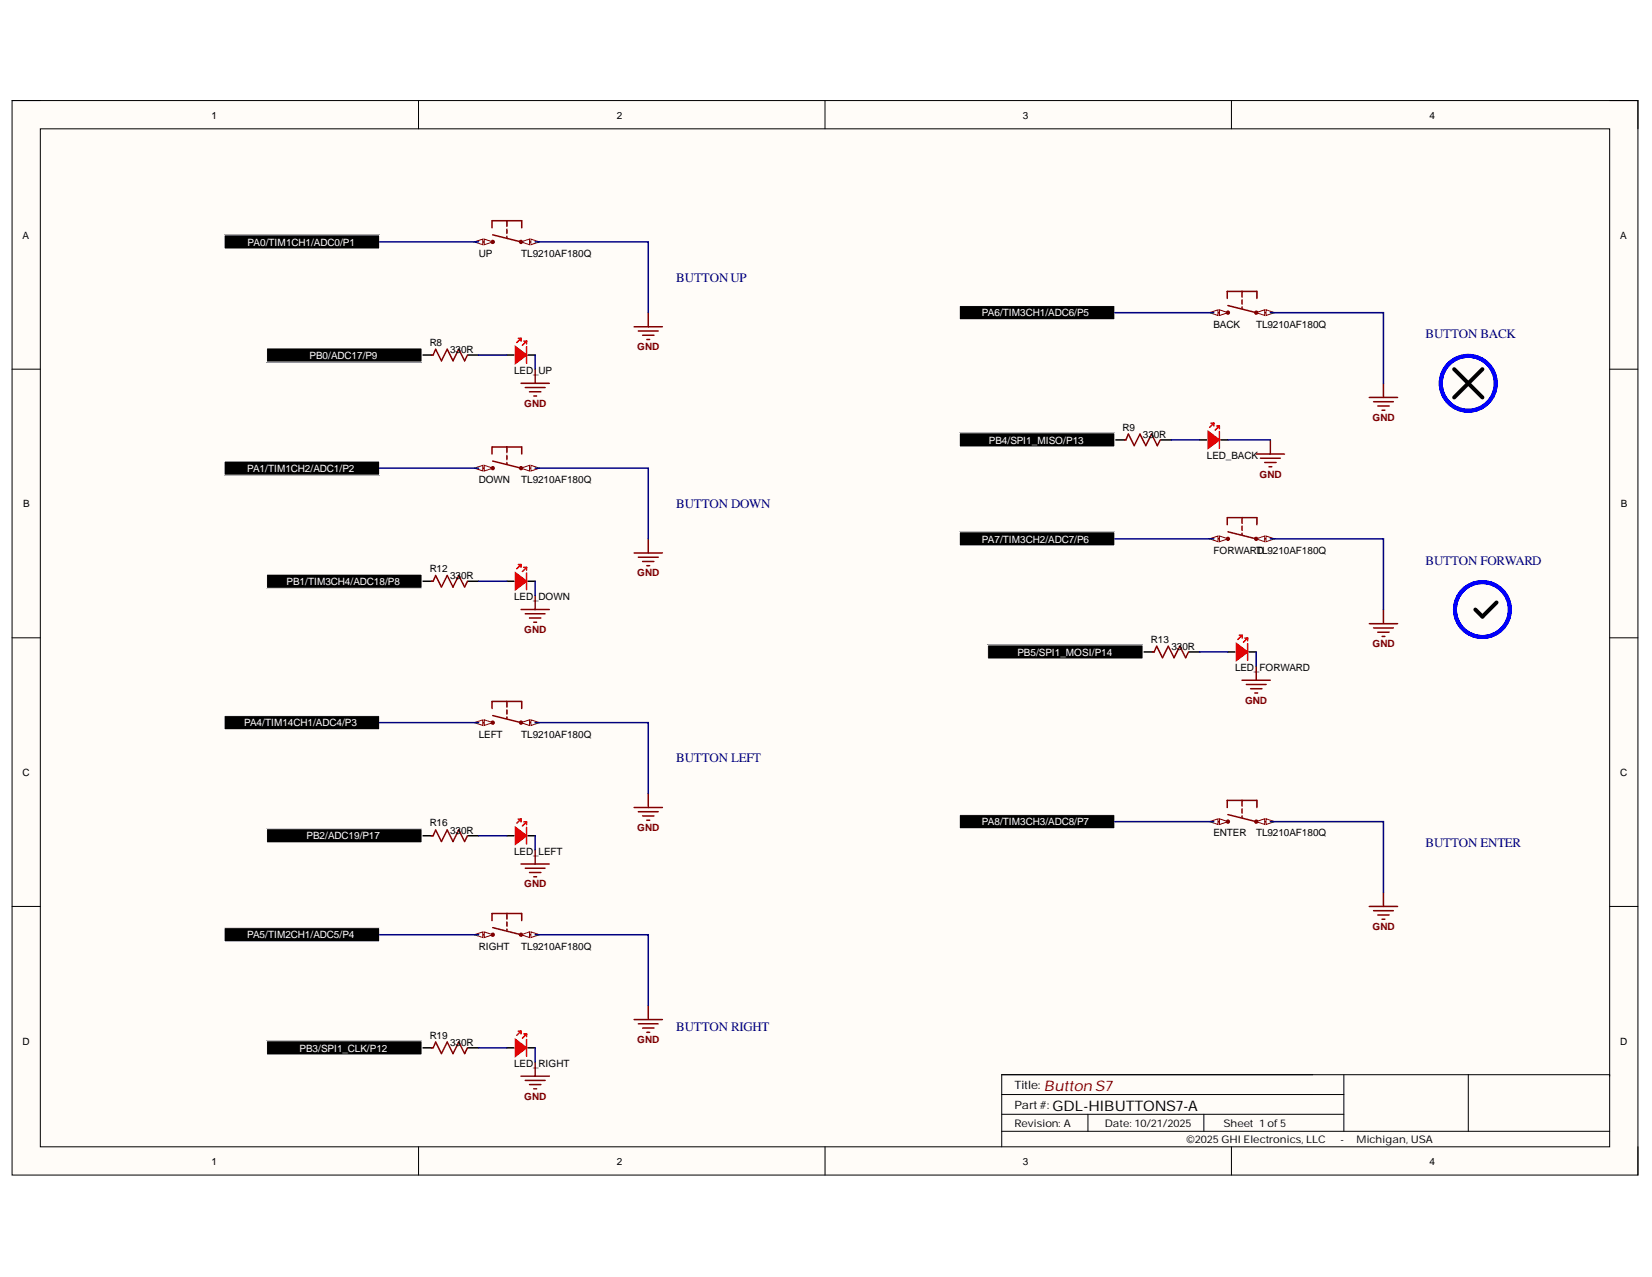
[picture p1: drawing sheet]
<svg xmlns="http://www.w3.org/2000/svg" width="279mm" height="216mm" viewBox="0 0 279 216" stroke-linecap="round" stroke-linejoin="round" font-family="sans-serif">
<path d="M2 17h275v181.7h-275z" fill-rule="evenodd" fill="#fffcf8"/>
<path d="M2 17h275v181.7h-275z" fill="none" stroke="#000" stroke-width=".17"/>
<path d="M6.8 21.8h265.4v172.1h-265.4z" fill-rule="evenodd" fill="#fffcf8"/>
<g fill="none" stroke="#000" stroke-width=".17">
<path d="M2 17h4.8M70.8 17v4.8M139.5 17v4.8M208.3 17v4.8M272.2 17h4.8v4.8M6.8 21.8h265.4v172.1h-265.4zM2 62.4h4.8M272.2 62.4h4.8M2 107.8h4.8M272.2 107.8h4.8M2 153.3h4.8M272.2 153.3h4.8"/>
<path d="M70.8 193.9v4.8M139.5 193.9v4.8M169.4 188.4h57.9M169.4 191.3h102.8M169.4 185.1h57.9M184 188.4v2.9M203.6 188.4v2.9M208.3 193.9v4.8M227.3 181.7v9.6M248.3 181.7v9.6M272.2 181.9v-.2h-102.8v12.2M277 193.9v4.8"/>
</g>
<path d="M107.3 55.2h4.7M108 56h3.3M108.7 56.7h1.9M109.4 57.4h.5M109.6 52.9v2.3" fill="none" stroke="#800000" stroke-width=".25"/>
<path d="M85.7 60h1.2M89.3 60h1.2" fill="none" stroke="#000" stroke-width=".25"/>
<path d="M88.6 57.7h.5v.4" fill="none" stroke="#f00" stroke-width=".25"/>
<path d="M87.2 58.6l1.9 1.4-1.9 1.4z" fill="#f00"/>
<path d="M87.2 58.6l1.9 1.4-1.9 1.4zM87.6 57.2h.5M88.1 57.2v.5M88.1 57.2l-.7 .7M89.1 58.6v2.8M89.1 57.7l-.7 .7M88.6 95.9h.5v.5" fill="none" stroke="#f00" stroke-width=".25"/>
<path d="M71.4 60h1.7M79.2 60h1.7M85.7 98.3h1.2M89.3 98.3h1.2" fill="none" stroke="#000" stroke-width=".25"/>
<path d="M72.9 60h.4l.4-1 1 2 .9-2 1 2 1-2 1 2 .5-1" fill="none" stroke="#980000" stroke-width=".25"/>
<path d="M107.3 93.5h4.7M108 94.2h3.3M108.7 94.9h1.9M109.4 95.6h.5M109.6 91.1v2.4" fill="none" stroke="#800000" stroke-width=".25"/>
<path d="M87.2 96.9l1.9 1.4-1.9 1.4z" fill="#f00"/>
<path d="M87.2 96.9l1.9 1.4-1.9 1.4zM87.6 95.4h.5M88.1 95.4v.5M88.1 95.4l-.7 .8M89.1 96.9v2.8M89.1 95.9l-.7 .7M88.6 138.9h.5v.5" fill="none" stroke="#f00" stroke-width=".25"/>
<path d="M71.4 98.3h1.7M79.2 98.3h1.7M85.7 141.3h1.2M89.3 141.3h1.2" fill="none" stroke="#000" stroke-width=".25"/>
<path d="M72.9 98.3h.4l.4-1 1 2 .9-2 1 2 1-2 1 2 .5-1" fill="none" stroke="#980000" stroke-width=".25"/>
<path d="M107.3 136.5h4.7M108 137.2h3.3M108.7 138h1.9M109.4 138.7h.5M109.6 134.1v2.4" fill="none" stroke="#800000" stroke-width=".25"/>
<path d="M87.2 139.9l1.9 1.4-1.9 1.4z" fill="#f00"/>
<path d="M87.2 139.9l1.9 1.4-1.9 1.4zM87.6 138.5h.5M88.1 138.5v.4M88.1 138.5l-.7 .7M89.1 139.9v2.8M89.1 138.9l-.7 .8M88.6 174.8h.5v.5" fill="none" stroke="#f00" stroke-width=".25"/>
<path d="M71.4 141.3h1.7M79.2 141.3h1.7M85.7 177.2h1.2M89.3 177.2h1.2" fill="none" stroke="#000" stroke-width=".25"/>
<path d="M72.9 141.3h.4l.4-1 1 2 .9-2 1 2 1-2 1 2 .5-1" fill="none" stroke="#980000" stroke-width=".25"/>
<path d="M107.3 172.4h4.7M108 173.1h3.3M108.7 173.8h1.9M109.4 174.5h.5M109.6 170v2.4" fill="none" stroke="#800000" stroke-width=".25"/>
<path d="M87.2 175.7l1.9 1.5-1.9 1.4z" fill="#f00"/>
<path d="M205.8 72h.4v.5M87.2 175.7l1.9 1.5-1.9 1.4zM87.7 174.3h.4M88.1 174.3v.5M88.1 174.3l-.7 .7M89.1 175.7v2.9M89.1 174.8l-.7 .7" fill="none" stroke="#f00" stroke-width=".25"/>
<path d="M202.9 74.4h1.2M206.5 74.4h1.2M71.4 177.2h1.7M79.2 177.2h1.8" fill="none" stroke="#000" stroke-width=".25"/>
<path d="M72.9 177.2h.4l.4-1 1 1.9 .9-1.9 1 1.9 1-1.9 1 1.9 .5-.9" fill="none" stroke="#980000" stroke-width=".25"/>
<path d="M231.6 67.2h4.8M232.3 67.9h3.4M233 68.6h1.9M233.7 69.4h.5M234 64.8v2.4" fill="none" stroke="#800000" stroke-width=".25"/>
<path d="M204.3 73l1.9 1.4-1.9 1.4z" fill="#f00"/>
<path d="M204.3 73l1.9 1.4-1.9 1.4zM204.8 71.5h.5M205.3 71.5v.5M205.3 71.5l-.7 .7M206.2 73v2.8M206.2 72l-.7 .7M210.5 107.9h.5v.4" fill="none" stroke="#f00" stroke-width=".25"/>
<path d="M188.5 74.4h1.7M196.3 74.4h1.8M207.7 110.2h1.2M211.3 110.2h1.2" fill="none" stroke="#000" stroke-width=".25"/>
<path d="M190.1 74.4h.3l.4-1 1 1.9 1-1.9 1 1.9 1-1.9 .9 1.9 .5-.9" fill="none" stroke="#980000" stroke-width=".25"/>
<path d="M231.6 105.4h4.8M232.3 106.2h3.4M233 106.9h1.9M233.7 107.6h.5M234 103.1v2.3" fill="none" stroke="#800000" stroke-width=".25"/>
<path d="M209.1 108.8l1.9 1.4-1.9 1.4z" fill="#f00"/>
<path d="M209.1 108.8l1.9 1.4-1.9 1.4zM209.6 107.4h.5M210.1 107.4v.5M210.1 107.4l-.7 .7M211 108.8v2.8M211 107.9l-.7 .7" fill="none" stroke="#f00" stroke-width=".25"/>
<path d="M193.3 110.2h1.7M201.1 110.2h1.8" fill="none" stroke="#000" stroke-width=".25"/>
<path d="M194.9 110.2h.3l.4-.9 1 1.9 1-1.9 1 1.9 .9-1.9 1 1.9 .5-1" fill="none" stroke="#980000" stroke-width=".25"/>
<g fill="none" stroke="#800000" stroke-width=".25">
<path d="M83.2 38.5v-1.2h5v1.2M83.3 39.7l4.8 1.2M85.7 37.3v1M85.7 38.7v.8M85.7 39.9v.3M80.9 40.9h2.4M83.3 40.9h.1M88.1 64.8h4.8M88.8 65.5h3.4M89.6 66.2h1.9M90.3 67h.4M90.5 62.4v2.4"/>
<path d="M212.5 76.8h4.7M213.2 77.5h3.3M213.9 78.2h1.9M214.6 78.9h.5M214.8 74.4v2.4M88.1 103.1h4.8M88.8 103.8h3.4M89.6 104.5h1.9M90.3 105.2h.4M90.5 100.7v2.4M210.1 115h4.7M210.8 115.7h3.3"/>
<path d="M211.5 116.4h1.9M212.2 117.2h.5M212.5 112.6v2.4M88.1 146.1h4.8M88.8 146.8h3.4M89.6 147.5h1.9M90.3 148.2h.4M90.5 143.7v2.4M231.6 153.3h4.8M232.3 154h3.4M233 154.7h1.9M233.7 155.4h.5"/>
<path d="M234 150.9v2.4M90.5 179.6v2.3M88.1 181.9h4.8M88.8 182.7h3.4M89.6 183.4h1.9M90.3 184.1h.5"/>
<circle cx="83.3" cy="40.9" r=".24"/>
<circle cx="88.1" cy="40.9" r=".24"/>
</g>
<g fill="#000">
<path d="M37.9 39.7h26.3v2.4h-26.3z" fill-rule="evenodd"/>
<path d="M45.1 58.8h26.3v2.4h-26.3z" fill-rule="evenodd"/>
<path d="M162.3 51.7h26.2v2.4h-26.2z" fill-rule="evenodd"/>
<path d="M37.9 78h26.3v2.3h-26.3z" fill-rule="evenodd"/>
<path d="M162.3 73.2h26.2v2.4h-26.2z" fill-rule="evenodd"/>
<path d="M45.1 97.1h26.3v2.4h-26.3z" fill-rule="evenodd"/>
<path d="M162.3 89.9h26.2v2.4h-26.2z" fill-rule="evenodd"/>
<path d="M167 109h26.3v2.4h-26.3z" fill-rule="evenodd"/>
<path d="M37.9 121h26.3v2.4h-26.3z" fill-rule="evenodd"/>
<path d="M162.3 137.7h26.2v2.4h-26.2z" fill-rule="evenodd"/>
<path d="M37.9 156.8h26.3v2.4h-26.3z" fill-rule="evenodd"/>
<path d="M45.1 140.1h26.3v2.4h-26.3z" fill-rule="evenodd"/>
<path d="M45.1 176h26.3v2.4h-26.3z" fill-rule="evenodd"/>
</g>
<g fill="none" stroke="#fff" stroke-width=".17">
<path d="M37.9 39.7h26.3v2.4h-26.3zM45.1 58.8h26.3v2.4h-26.3zM162.3 51.7h26.2v2.4h-26.2zM37.9 78h26.3v2.3h-26.3zM162.3 73.2h26.2v2.4h-26.2zM45.1 97.1h26.3v2.4h-26.3zM162.3 89.9h26.2v2.4h-26.2zM167 109h26.3v2.4h-26.3zM37.9 121h26.3v2.4h-26.3zM162.3 137.7h26.2v2.4h-26.2zM37.9 156.8h26.3v2.4h-26.3zM45.1 140.1h26.3v2.4h-26.3z"/>
<path d="M45.1 176h26.3v2.4h-26.3z"/>
</g>
<path d="M81.9 40.4l1.4 .5-1.4 .5z" fill="#f8fcff"/>
<path d="M81.9 40.4l1.4 .5-1.4 .5z" fill="none" stroke="#800000" stroke-width=".17"/>
<path d="M80.2 40.9l1.5-.5v1z" fill="#f8fcff"/>
<path d="M80.2 40.9l1.5-.5v1z" fill="none" stroke="#800000" stroke-width=".17"/>
<path d="M88.1 40.9h2.4" fill="none" stroke="#800000" stroke-width=".25"/>
<path d="M88.1 40.9l1.5-.5v1z" fill="#f8fcff"/>
<path d="M88.1 40.9l1.5-.5v1z" fill="none" stroke="#800000" stroke-width=".17"/>
<path d="M89.8 40.4l1.4 .5-1.4 .5z" fill="#f8fcff"/>
<path d="M89.8 40.4l1.4 .5-1.4 .5z" fill="none" stroke="#800000" stroke-width=".17"/>
<g fill="none" stroke="#800000" stroke-width=".25">
<path d="M80.9 79.1h2.4M83.2 76.8v-1.2h5v1.2M83.3 78l4.8 1.1h2.4M85.7 75.6v.9M85.7 77v.7M85.7 78.2v.2M83.2 119.8v-1.2h5v1.2M85.7 118.6v.9M80.9 122.2h2.4M83.3 121l4.8 1.2h2.4M85.7 120v.7M85.7 121.2v.3"/>
<path d="M80.9 158h2.4M83.2 155.6v-1.2h5v1.2M83.3 156.8l4.8 1.2h2.4M85.7 154.4v1M85.7 155.9v.7M85.7 157.1v.2"/>
<circle cx="88.1" cy="158" r=".24"/>
</g>
<path d="M88.1 158l1.5-.4v.9z" fill="#f8fcff"/>
<path d="M88.1 158l1.5-.4v.9z" fill="none" stroke="#800000" stroke-width=".17"/>
<path d="M89.8 157.6l1.4 .4-1.4 .5z" fill="#f8fcff"/>
<path d="M89.8 157.6l1.4 .4-1.4 .5z" fill="none" stroke="#800000" stroke-width=".17"/>
<g fill="none" stroke="#800000" stroke-width=".25">
<path d="M205.3 52.9h2.4M207.6 50.5v-1.2h5v1.2M207.7 52.9h.1M207.7 51.7l4.8 1.2M210.1 49.3v.9M210.1 50.7v.7M210.1 51.9v.2"/>
<circle cx="207.7" cy="52.9" r=".24"/>
<circle cx="212.5" cy="52.9" r=".24"/>
</g>
<path d="M206.2 52.4l1.5 .5-1.5 .4z" fill="#f8fcff"/>
<path d="M206.2 52.4l1.5 .5-1.5 .4z" fill="none" stroke="#800000" stroke-width=".17"/>
<path d="M204.6 52.9l1.4-.5v.9z" fill="#f8fcff"/>
<path d="M204.6 52.9l1.4-.5v.9z" fill="none" stroke="#800000" stroke-width=".17"/>
<path d="M212.5 52.9h2.3" fill="none" stroke="#800000" stroke-width=".25"/>
<path d="M212.5 52.9l1.4-.5v.9z" fill="#f8fcff"/>
<path d="M212.5 52.9l1.4-.5v.9z" fill="none" stroke="#800000" stroke-width=".17"/>
<path d="M214.1 52.4l1.5 .5-1.5 .4z" fill="#f8fcff"/>
<path d="M214.1 52.4l1.5 .5-1.5 .4z" fill="none" stroke="#800000" stroke-width=".17"/>
<g fill="none" stroke="#800000" stroke-width=".25">
<path d="M205.3 91.1h2.4M207.6 88.7v-1.2h5v1.2M207.7 91.1h.1M207.7 89.9l4.8 1.2M210.1 87.5v1M210.1 89v.7M210.1 90.1v.3"/>
<circle cx="207.7" cy="91.1" r=".24"/>
<circle cx="212.5" cy="91.1" r=".24"/>
</g>
<path d="M206.2 90.6l1.5 .5-1.5 .5z" fill="#f8fcff"/>
<path d="M206.2 90.6l1.5 .5-1.5 .5z" fill="none" stroke="#800000" stroke-width=".17"/>
<path d="M204.6 91.1l1.4-.5v1z" fill="#f8fcff"/>
<path d="M204.6 91.1l1.4-.5v1z" fill="none" stroke="#800000" stroke-width=".17"/>
<path d="M212.5 91.1h2.3" fill="none" stroke="#800000" stroke-width=".25"/>
<path d="M212.5 91.1l1.4-.5v1z" fill="#f8fcff"/>
<path d="M212.5 91.1l1.4-.5v1z" fill="none" stroke="#800000" stroke-width=".17"/>
<path d="M214.1 90.6l1.5 .5-1.5 .5z" fill="#f8fcff"/>
<path d="M214.1 90.6l1.5 .5-1.5 .5z" fill="none" stroke="#800000" stroke-width=".17"/>
<g fill="none" stroke="#800000" stroke-width=".25">
<path d="M205.3 138.9h2.4M207.6 136.5v-1.2h5v1.2M207.7 137.7l4.8 1.2h2.3M210.1 135.3v1M210.1 136.8v.7M210.1 138v.2"/>
<circle cx="212.5" cy="138.9" r=".24"/>
</g>
<path d="M212.5 138.9l1.4-.5v1z" fill="#f8fcff"/>
<path d="M212.5 138.9l1.4-.5v1z" fill="none" stroke="#800000" stroke-width=".17"/>
<path d="M214.1 138.4l1.5 .5-1.5 .5z" fill="#f8fcff"/>
<path d="M214.1 138.4l1.5 .5-1.5 .5z" fill="none" stroke="#800000" stroke-width=".17"/>
<g fill="none" stroke="#00f" stroke-width=".68">
<circle cx="248.3" cy="64.8" r="4.6"/>
<circle cx="250.7" cy="103.1" r="4.6"/>
</g>
<path d="M245.9 62.4l4.8 4.8M250.7 62.4l-4.8 4.8M253.1 101.9l-2.4 2.4-1.2-1.2" fill="none" stroke="#000" stroke-width=".68"/>
<g fill="none" stroke="#000080" stroke-width=".25">
<path d="M64.2 40.9h16.7M90.5 40.9h19.1v12M188.5 52.9h16.8M214.8 52.9h19.2v11.9M64.2 79.1h16.7M80.9 60h4.8M90.5 79.1h19.1v12M90.5 60v2.4M198.1 74.4h4.8M207.7 74.4h7.1M80.9 98.3h4.8M90.5 98.3v2.4"/>
<path d="M188.5 91.1h16.8M214.8 91.1h19.2v12M202.9 110.2h4.8M212.5 110.2v2.4M64.2 122.2h16.7M90.5 122.2h19.1v11.9M188.5 138.9h16.8M214.8 138.9h19.2v12M64.2 158h16.7M80.9 141.3h4.8M90.5 158h19.1v12M90.5 141.3v2.4"/>
<path d="M81 177.2h4.7M90.5 177.2v2.4"/>
</g>
<text font-size="2.5" fill="#800000" x="176.6" y="184.4">Button S7</text>
<text font-size="2.5" x="178" y="187.8">GDL-HIBUTTONS7-A</text>
<g font-size="2.2" fill="#000080">
<text x="114.4" y="47.6">BUTTONUP</text>
<text x="241.1" y="57.2">BUTTON BACK</text>
<text x="114.4" y="85.8">BUTTON DOWN</text>
<text x="241.1" y="95.5">BUTTON FORWARD</text>
<text x="114.4" y="128.9">BUTTON LEFT</text>
<text x="241.1" y="143.3">BUTTON ENTER</text>
<text x="114.4" y="174.3">BUTTON RIGHT</text>
</g>
<g font-size="1.9">
<text x="171.6" y="184.1">Title:</text>
<text x="171.6" y="187.5">Part#:</text>
</g>
<g font-size="1.8">
<text x="171.6" y="190.5">Revision: A</text>
<text x="186.9" y="190.5">Date: 10/21/2025</text>
<text x="206.9" y="190.5">Sheet 1 of5</text>
<text x="200.7" y="193.3">©2025GHI Electronics, LLC</text>
<text x="226.7" y="193.3">-</text>
<text x="229.4" y="193.3">Michigan, USA</text>
</g>
<g font-size="1.7">
<text x="35.8" y="20">1</text>
<text x="104.3" y="20">2</text>
<text x="173" y="20">3</text>
<text x="241.8" y="20">4</text>
<text x="3.8" y="40.3">A</text>
<text x="274" y="40.3">A</text>
<text x="81" y="43.5">UP</text>
<text x="88.2" y="43.5">TL9210AF180Q</text>
<text x="72.7" y="58.4">R8</text>
<text x="76.1" y="59.7">330R</text>
<text x="205.2" y="55.4">BACK</text>
<text x="212.4" y="55.4">TL9210AF180Q</text>
<text x="87" y="63.3">LED_UP</text>
<text x="189.8" y="72.8">R9</text>
<text x="193.3" y="74">330R</text>
<text x="204.1" y="77.6">LED_BACK</text>
<text x="81" y="81.7">DOWN</text>
<text x="88.2" y="81.7">TL9210AF180Q</text>
<text x="3.9" y="85.8">B</text>
<text x="274.1" y="85.8">B</text>
<text x="205.2" y="93.6">FORWARTL9210AF180Q</text>
<text x="212.6" y="93.6">D</text>
<text x="72.7" y="96.8">R12</text>
<text x="76.1" y="97.9">330R</text>
<text x="87" y="101.5">LED_DOWN</text>
<text x="194.7" y="108.7">R13</text>
<text x="198.1" y="109.9">330R</text>
<text x="208.9" y="113.4">LED_FORWARD</text>
<text x="81" y="124.7">LEFT</text>
<text x="88.2" y="124.7">TL9210AF180Q</text>
<text x="3.8" y="131.2">C</text>
<text x="274" y="131.2">C</text>
<text x="72.7" y="139.7">R16</text>
<text x="76.1" y="141">330R</text>
<text x="205.2" y="141.4">ENTER</text>
<text x="212.4" y="141.4">TL9210AF180Q</text>
<text x="87" y="144.5">LED_LEFT</text>
<text x="81" y="160.6">RIGHT</text>
<text x="88.2" y="160.6">TL9210AF180Q</text>
<text x="3.8" y="176.6">D</text>
<text x="72.7" y="175.6">R19</text>
<text x="76.1" y="176.8">330R</text>
<text x="274" y="176.6">D</text>
<text x="87" y="180.4">LED_RIGHT</text>
<text x="35.8" y="196.9">1</text>
<text x="104.3" y="196.9">2</text>
<text x="173" y="196.9">3</text>
<text x="241.8" y="196.9">4</text>
</g>
<g font-size="1.7" fill="#fff">
<text x="41.9" y="41.5">PA0/TIM1CH1/ADC0/P1</text>
<text x="166.1" y="53.5">PA6/TIM3CH1/ADC6/P5</text>
<text x="52.4" y="60.6">PB0/ADC17/P9</text>
<text x="167.3" y="75">PB4/SPI1_MISO/P13</text>
<text x="41.8" y="79.8">PA1/TIM1CH2/ADC1/P2</text>
<text x="166.1" y="91.8">PA7/TIM3CH2/ADC7/P6</text>
<text x="48.5" y="98.9">PB1/TIM3CH4/ADC18/P8</text>
<text x="172.1" y="110.9">PB5/SPI1_MOSI/P14</text>
<text x="41.3" y="122.8">PA4/TIM14CH1/ADC4/P3</text>
<text x="51.9" y="141.9">PB2/ADC19/P17</text>
<text x="166.1" y="139.5">PA8/TIM3CH3/ADC8/P7</text>
<text x="41.8" y="158.7">PA5/TIM2CH1/ADC5/P4</text>
<text x="50.7" y="177.8">PB3/SPI1_CLK/P12</text>
</g>
<g font-size="1.7" fill="#800000">
<text x="107.8" y="59.2">GND</text>
<text x="88.7" y="68.8">GND</text>
<text x="232.1" y="71.1">GND</text>
<text x="213" y="80.8">GND</text>
<text x="107.8" y="97.4">GND</text>
<text x="88.7" y="107">GND</text>
<text x="232.1" y="109.4">GND</text>
<text x="210.6" y="119">GND</text>
<text x="107.8" y="140.5">GND</text>
<text x="88.7" y="150">GND</text>
<text x="232.1" y="157.2">GND</text>
<text x="107.8" y="176.3">GND</text>
<text x="88.7" y="185.9">GND</text>
</g>
<g font-size="1.1" fill="#800000">
<text x="80.4" y="79.4">PIDOWN01</text>
<text x="87.5" y="79.4">PIDOWN02</text>
<text x="80.4" y="122.4">PILEFT01</text>
<text x="87.5" y="122.4">PILEFT02</text>
<text x="204.6" y="139">PIENTER01</text>
<text x="80.4" y="158.4">PIRIGHT01</text>
</g>
</svg>
